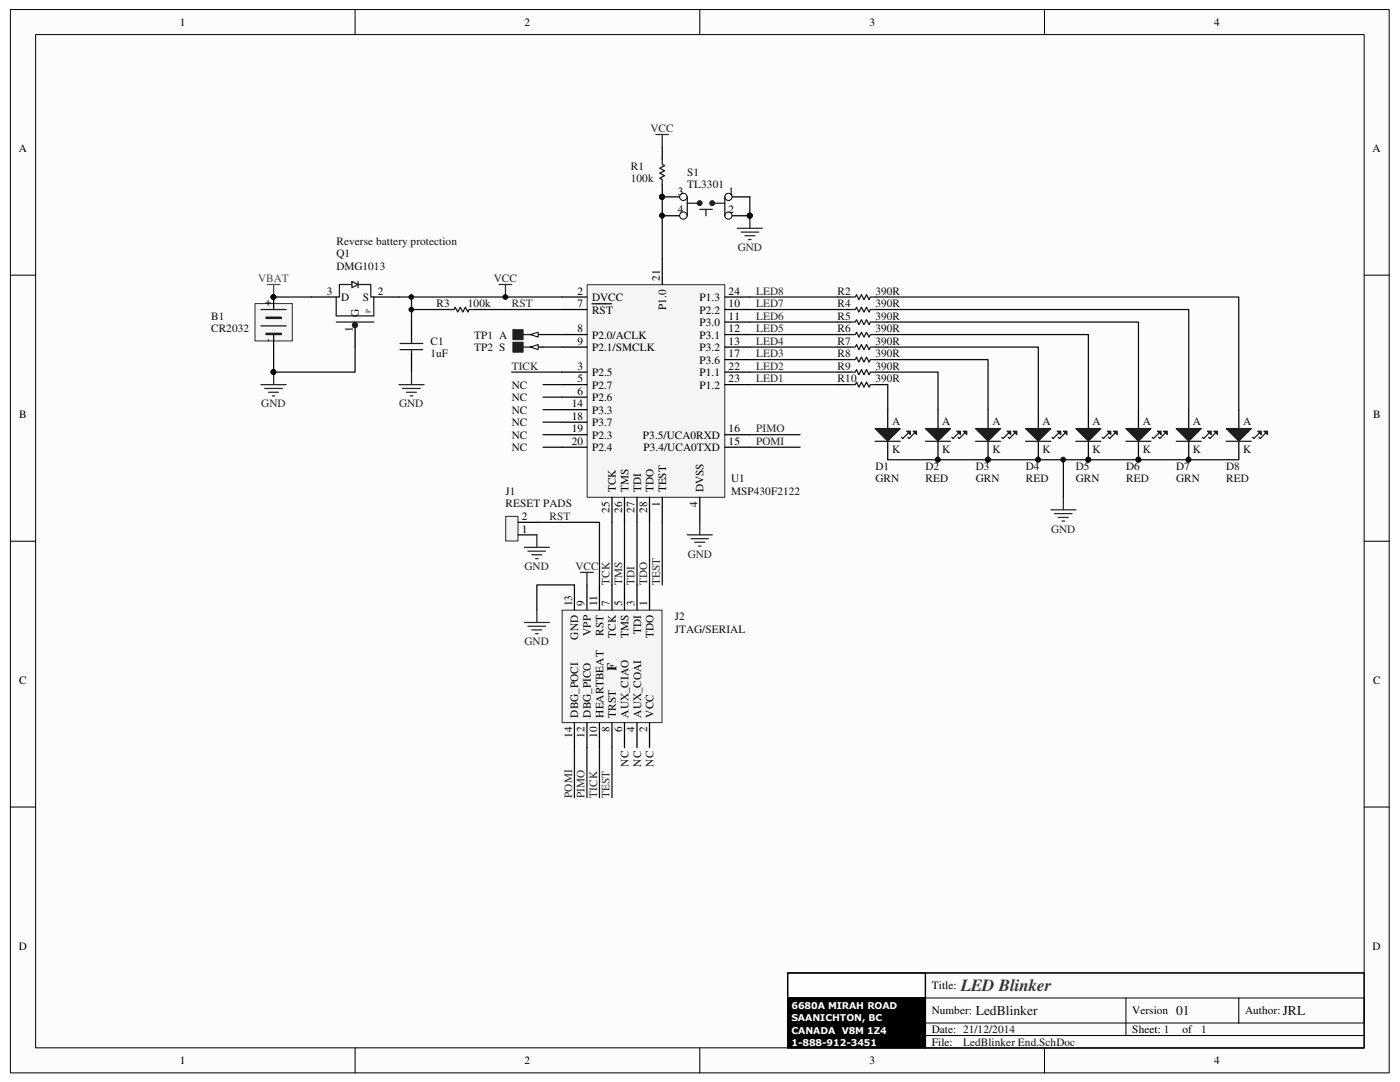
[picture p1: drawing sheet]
<svg xmlns="http://www.w3.org/2000/svg" width="279mm" height="216mm" viewBox="0 0 279 216" stroke-linecap="round" stroke-linejoin="round" font-family="sans-serif">
<path d="M2.1 1.9h275.1v212.2h-275.1z" fill="#fcfcfc"/>
<path d="M2.1 1.9h275.1v212.2h-275.1z" fill="none" stroke="#000" stroke-width=".2"/>
<path d="M7.2 6.9h265v202.2h-265z" fill="#fcfcfc"/>
<g fill="none" stroke="#000" stroke-width=".2">
<path d="M7.1 6.9h265.1v202.2h-265.1zM70.9 1.9v5M139.7 1.9v5M208.4 1.9v5M2.1 54.9h5M272.2 54.9h5M2.1 108h5M272.2 108h5M2.1 161h5M272.2 161h5M157.2 194.1h27.5M184.7 199.1h62.5"/>
<path d="M224.7 199.1v7.5M272.2 194.1h-87.5v15M70.9 209.1v5M139.7 209.1v5M184.7 204.1h87.5v-5h-25v5M184.7 206.6h87.5M208.4 209.1v5"/>
</g>
<path d="M157.3 194.2h27.4v4.9h-27.4z" fill="#fefefe"/>
<path d="M157.2 194.2h27.5v4.9h-27.5zM157.2 199.2h27.5v9.9h-27.5z" fill="none" stroke="#000" stroke-width=".2"/>
<path d="M157.2 194.1h115v15h-115zM157.2 199.1h27.5M184.7 194.1v15" fill="none" stroke="#000" stroke-width=".25"/>
<path d="M157.3 199.2h27.4v9.9h-27.4z" fill="#000"/>
<path d="M117.2 56.9h27.5v42.3h-27.5z" fill="#f5f5f5"/>
<path d="M117.2 56.8h27.5v42.4h-27.5z" fill="none" stroke="#262626" stroke-width=".2"/>
<g fill="none" stroke="#000" stroke-width=".25">
<path d="M132.2 29.3v2.5M132.2 36.8v2.5M112.1 59.3h5M132.2 51.8v5M144.7 59.3h4.9M167.2 59.3h2.5M174.7 59.3h2.5M112.1 74.3h5M112.1 76.8h5M112.1 79.2h5M112.1 61.8h5M112.1 66.8h5"/>
<path d="M112.1 69.3h5M118.2 60.6h3.8M144.7 74.3h4.9M144.7 76.8h4.9M144.7 61.8h4.9M144.7 66.8h4.9M144.7 69.3h4.9M144.7 64.3h4.9M144.7 71.8h4.9M167.2 74.3h2.5M167.2 76.8h2.5M167.2 61.8h2.5"/>
<path d="M167.2 66.8h2.5M167.2 69.3h2.5M167.2 64.3h2.5M167.2 71.8h2.5M174.7 74.3h2.5M174.7 76.8h2.5M174.7 61.8h2.5M174.7 66.8h2.5M174.7 69.3h2.5M174.7 64.3h2.5M174.7 71.8h2.5M112.1 81.7h5"/>
<path d="M112.1 89.2h5M112.1 86.7h5M112.1 84.2h5M122.1 99.2v5M124.6 99.2v5M127.1 99.2v5M129.6 99.2v5M132.2 99.2v5M139.7 99.2v5M144.7 89.2h4.9M144.7 86.7h4.9"/>
</g>
<path d="M169.7 59.3h1l.2-.5 .5 1 .5-1 .5 1 .5-1 .5 1 .3-.5h1M169.7 61.8h1l.2-.5 .5 1 .5-1 .5 1 .5-1 .5 1 .3-.5h1M169.7 64.3h1l.2-.5 .5 1 .5-1 .5 1 .5-1 .5 1 .3-.5h1M169.7 66.8h1l.2-.5 .5 1 .5-1 .5 1 .5-1 .5 1 .3-.5h1M169.7 69.3h1l.2-.6 .5 1.1 .5-1.1 .5 1.1 .5-1.1 .5 1.1 .3-.5h1M169.7 71.8h1l.2-.6 .5 1.1 .5-1.1 .5 1.1 .5-1.1 .5 1.1 .3-.5h1M169.7 74.3h1l.2-.6 .5 1.1 .5-1.1 .5 1.1 .5-1.1 .5 1.1 .3-.5h1M169.7 76.8h1l.2-.6 .5 1.1 .5-1.1 .5 1.1 .5-1.1 .5 1.1 .3-.5h1" fill="none" stroke="#1c1c1c" stroke-width=".25"/>
<circle cx="132.1" cy="39.3" r=".46" fill="#0e0e0e"/>
<circle cx="132.1" cy="39.3" r=".46" fill="none" stroke="#0e0e0e" stroke-width=".2"/>
<path d="M132.2 31.8v1l.4 .3-.9 .5 .9 .5-.9 .4 .9 .6-.9 .5 .5 .2v1" fill="none" stroke="#1c1c1c" stroke-width=".25"/>
<circle cx="132.1" cy="39.3" r=".46" fill="#0e0e0e"/>
<circle cx="132.1" cy="39.3" r=".46" fill="none" stroke="#0e0e0e" stroke-width=".2"/>
<path d="M62.1 59.3h5M74.6 59.3h5M70.9 64.3v5M87.1 61.8h2.5M94.6 61.8h2.5" fill="none" stroke="#000" stroke-width=".25"/>
<path d="M70.2 56.8h-2.5v2.5h-.6v3.7h7.5v-3.7h-.6v-2.5h-2.5M70.2 56.2l1.3 .6-1.3 .6zM71.5 56.2v1.2M67.1 64.3h7.5M89.6 61.8h1l.2-.5 .6 1 .5-1 .5 1 .5-1 .5 1 .2-.5h1" fill="none" stroke="#1c1c1c" stroke-width=".25"/>
<circle cx="70.8" cy="64.9" r=".53" fill="#1c1c1c"/>
<circle cx="70.8" cy="64.9" r=".53" fill="none" stroke="#1c1c1c" stroke-width=".2"/>
<path d="M50.9 60.6h7.4v7.4h-7.4z" fill="#f5f5f5"/>
<path d="M50.9 60.6h7.4v7.4h-7.4z" fill="none" stroke="#262626" stroke-width=".2"/>
<path d="M54.6 59.3v2.5" fill="none" stroke="#000" stroke-width=".25"/>
<circle cx="54.6" cy="59.3" r=".46" fill="#0e0e0e"/>
<circle cx="54.6" cy="59.3" r=".46" fill="none" stroke="#0e0e0e" stroke-width=".2"/>
<path d="M54.6 66.8v2.5" fill="none" stroke="#000" stroke-width=".25"/>
<path d="M52.1 65h5M52.1 61.8h5M53.1 63.3h3v.2h-3zM53.1 66.5h3v.3h-3zM53.1 63.4h3M53.1 66.6h3" fill="none" stroke="#1c1c1c" stroke-width=".25"/>
<circle cx="54.6" cy="59.3" r=".46" fill="#0e0e0e"/>
<circle cx="54.6" cy="59.3" r=".46" fill="none" stroke="#0e0e0e" stroke-width=".2"/>
<path d="M79.8 69.8h4.6M79.8 68.5h4.6M82.1 68v.5M82.1 69.8v.7" fill="none" stroke="#1c1c1c" stroke-width=".25"/>
<path d="M82.1 64.3v3.7M82.1 70.5v3.8" fill="none" stroke="#000" stroke-width=".25"/>
<path d="M101 103.1h2.4v4.8h-2.4z" fill="#f5f5f5"/>
<path d="M100.9 103h2.5v4.9h-2.5z" fill="none" stroke="#262626" stroke-width=".2"/>
<path d="M177.2 81.7v3.8M177.2 88v3.7M103.4 106.7h3.7M103.4 104.2h3.7" fill="none" stroke="#000" stroke-width=".25"/>
<path d="M174.7 85.5h5l-2.5 2.5z" fill="#1c1c1c"/>
<path d="M174.7 85.5h5l-2.5 2.5zM174.7 88.1h5" fill="none" stroke="#1c1c1c" stroke-width=".25"/>
<path d="M180.9 86h.8v.7z" fill="#1c1c1c"/>
<path d="M180.9 86h.8v.7z" fill="none" stroke="#1c1c1c" stroke-width=".2"/>
<path d="M181.4 86.2l-1.2 1.3-.3-.3" fill="none" stroke="#1c1c1c" stroke-width=".25"/>
<path d="M182.2 86h.7v.7z" fill="#1c1c1c"/>
<path d="M182.2 86h.7v.7z" fill="none" stroke="#1c1c1c" stroke-width=".2"/>
<path d="M182.7 86.2l-1.3 1.3-.2-.3" fill="none" stroke="#1c1c1c" stroke-width=".25"/>
<path d="M187.2 81.7v3.8M187.2 88v3.7" fill="none" stroke="#000" stroke-width=".25"/>
<circle cx="187.1" cy="91.7" r=".48" fill="#0e0e0e"/>
<circle cx="187.1" cy="91.7" r=".48" fill="none" stroke="#0e0e0e" stroke-width=".2"/>
<path d="M184.7 85.5h5l-2.5 2.5z" fill="#1c1c1c"/>
<path d="M184.7 85.5h5l-2.5 2.5zM184.7 88.1h5" fill="none" stroke="#1c1c1c" stroke-width=".25"/>
<path d="M190.9 86h.8v.7z" fill="#1c1c1c"/>
<path d="M190.9 86h.8v.7z" fill="none" stroke="#1c1c1c" stroke-width=".2"/>
<path d="M191.4 86.2l-1.2 1.3-.3-.3" fill="none" stroke="#1c1c1c" stroke-width=".25"/>
<path d="M192.2 86h.8v.7z" fill="#1c1c1c"/>
<path d="M192.2 86h.8v.7z" fill="none" stroke="#1c1c1c" stroke-width=".2"/>
<path d="M192.7 86.2l-1.3 1.3-.2-.3" fill="none" stroke="#1c1c1c" stroke-width=".25"/>
<circle cx="187.1" cy="91.7" r=".48" fill="#0e0e0e"/>
<circle cx="187.1" cy="91.7" r=".48" fill="none" stroke="#0e0e0e" stroke-width=".2"/>
<path d="M197.2 81.7v3.8M197.2 88v3.7" fill="none" stroke="#000" stroke-width=".25"/>
<circle cx="197.2" cy="91.7" r=".49" fill="#0e0e0e"/>
<circle cx="197.2" cy="91.7" r=".49" fill="none" stroke="#0e0e0e" stroke-width=".2"/>
<path d="M194.7 85.5h5l-2.5 2.5z" fill="#1c1c1c"/>
<path d="M194.7 85.5h5l-2.5 2.5zM194.7 88.1h5" fill="none" stroke="#1c1c1c" stroke-width=".25"/>
<path d="M201 86h.7v.7z" fill="#1c1c1c"/>
<path d="M201 86h.7v.7z" fill="none" stroke="#1c1c1c" stroke-width=".2"/>
<path d="M201.5 86.2l-1.3 1.3-.3-.3" fill="none" stroke="#1c1c1c" stroke-width=".25"/>
<path d="M202.2 86h.7v.7z" fill="#1c1c1c"/>
<path d="M202.2 86h.7v.7z" fill="none" stroke="#1c1c1c" stroke-width=".2"/>
<path d="M202.7 86.2l-1.2 1.3-.3-.3" fill="none" stroke="#1c1c1c" stroke-width=".25"/>
<circle cx="197.2" cy="91.7" r=".49" fill="#0e0e0e"/>
<circle cx="197.2" cy="91.7" r=".49" fill="none" stroke="#0e0e0e" stroke-width=".2"/>
<path d="M207.2 81.7v3.8M207.2 88v3.7" fill="none" stroke="#000" stroke-width=".25"/>
<circle cx="207.2" cy="91.7" r=".48" fill="#0e0e0e"/>
<circle cx="207.2" cy="91.7" r=".48" fill="none" stroke="#0e0e0e" stroke-width=".2"/>
<path d="M204.7 85.5h5l-2.5 2.5z" fill="#1c1c1c"/>
<path d="M204.7 85.5h5l-2.5 2.5zM204.7 88.1h5" fill="none" stroke="#1c1c1c" stroke-width=".25"/>
<path d="M210.9 86h.8v.7z" fill="#1c1c1c"/>
<path d="M210.9 86h.8v.7z" fill="none" stroke="#1c1c1c" stroke-width=".2"/>
<path d="M211.5 86.2l-1.3 1.3-.2-.3" fill="none" stroke="#1c1c1c" stroke-width=".25"/>
<path d="M212.2 86h.7v.7z" fill="#1c1c1c"/>
<path d="M212.2 86h.7v.7z" fill="none" stroke="#1c1c1c" stroke-width=".2"/>
<path d="M212.7 86.2l-1.2 1.3-.3-.3" fill="none" stroke="#1c1c1c" stroke-width=".25"/>
<circle cx="207.2" cy="91.7" r=".48" fill="#0e0e0e"/>
<circle cx="207.2" cy="91.7" r=".48" fill="none" stroke="#0e0e0e" stroke-width=".2"/>
<path d="M217.2 81.7v3.8M217.2 88v3.7" fill="none" stroke="#000" stroke-width=".25"/>
<circle cx="217.2" cy="91.7" r=".49" fill="#0e0e0e"/>
<circle cx="217.2" cy="91.7" r=".49" fill="none" stroke="#0e0e0e" stroke-width=".2"/>
<path d="M214.7 85.5h5l-2.5 2.5z" fill="#1c1c1c"/>
<path d="M214.7 85.5h5l-2.5 2.5zM214.7 88.1h5" fill="none" stroke="#1c1c1c" stroke-width=".25"/>
<path d="M221 86h.7v.7z" fill="#1c1c1c"/>
<path d="M221 86h.7v.7z" fill="none" stroke="#1c1c1c" stroke-width=".2"/>
<path d="M221.4 86.2l-1.2 1.3-.2-.3" fill="none" stroke="#1c1c1c" stroke-width=".25"/>
<path d="M222.2 86h.8v.7z" fill="#1c1c1c"/>
<path d="M222.2 86h.8v.7z" fill="none" stroke="#1c1c1c" stroke-width=".2"/>
<path d="M222.7 86.2l-1.3 1.3-.2-.3" fill="none" stroke="#1c1c1c" stroke-width=".25"/>
<circle cx="217.2" cy="91.7" r=".49" fill="#0e0e0e"/>
<circle cx="217.2" cy="91.7" r=".49" fill="none" stroke="#0e0e0e" stroke-width=".2"/>
<path d="M227.2 81.7v3.8M227.2 88v3.7" fill="none" stroke="#000" stroke-width=".25"/>
<circle cx="227.2" cy="91.7" r=".49" fill="#0e0e0e"/>
<circle cx="227.2" cy="91.7" r=".49" fill="none" stroke="#0e0e0e" stroke-width=".2"/>
<path d="M224.7 85.5h5l-2.5 2.5z" fill="#1c1c1c"/>
<path d="M224.7 85.5h5l-2.5 2.5zM224.7 88.1h5" fill="none" stroke="#1c1c1c" stroke-width=".25"/>
<path d="M231 86h.7v.7z" fill="#1c1c1c"/>
<path d="M231 86h.7v.7z" fill="none" stroke="#1c1c1c" stroke-width=".2"/>
<path d="M231.5 86.2l-1.3 1.3-.2-.3" fill="none" stroke="#1c1c1c" stroke-width=".25"/>
<path d="M232.2 86h.8v.7z" fill="#1c1c1c"/>
<path d="M232.2 86h.8v.7z" fill="none" stroke="#1c1c1c" stroke-width=".2"/>
<path d="M232.7 86.2l-1.2 1.3-.3-.3" fill="none" stroke="#1c1c1c" stroke-width=".25"/>
<circle cx="227.2" cy="91.7" r=".49" fill="#0e0e0e"/>
<circle cx="227.2" cy="91.7" r=".49" fill="none" stroke="#0e0e0e" stroke-width=".2"/>
<path d="M237.2 81.7v3.8M237.2 88v3.7" fill="none" stroke="#000" stroke-width=".25"/>
<circle cx="237.2" cy="91.7" r=".48" fill="#0e0e0e"/>
<circle cx="237.2" cy="91.7" r=".48" fill="none" stroke="#0e0e0e" stroke-width=".2"/>
<path d="M234.7 85.5h5l-2.5 2.5z" fill="#1c1c1c"/>
<path d="M234.7 85.5h5l-2.5 2.5zM234.7 88.1h5" fill="none" stroke="#1c1c1c" stroke-width=".25"/>
<path d="M241 86h.7v.7z" fill="#1c1c1c"/>
<path d="M241 86h.7v.7z" fill="none" stroke="#1c1c1c" stroke-width=".2"/>
<path d="M241.5 86.2l-1.3 1.3-.2-.3" fill="none" stroke="#1c1c1c" stroke-width=".25"/>
<path d="M242.2 86h.8v.7z" fill="#1c1c1c"/>
<path d="M242.2 86h.8v.7z" fill="none" stroke="#1c1c1c" stroke-width=".2"/>
<path d="M242.7 86.2l-1.2 1.3-.3-.3" fill="none" stroke="#1c1c1c" stroke-width=".25"/>
<circle cx="237.2" cy="91.7" r=".48" fill="#0e0e0e"/>
<circle cx="237.2" cy="91.7" r=".48" fill="none" stroke="#0e0e0e" stroke-width=".2"/>
<path d="M247.2 81.7v3.8M247.2 88v3.7" fill="none" stroke="#000" stroke-width=".25"/>
<path d="M244.7 85.5h5l-2.5 2.5z" fill="#1c1c1c"/>
<path d="M244.7 85.5h5l-2.5 2.5zM244.7 88.1h5" fill="none" stroke="#1c1c1c" stroke-width=".25"/>
<path d="M251 86h.7v.7z" fill="#1c1c1c"/>
<path d="M251 86h.7v.7z" fill="none" stroke="#1c1c1c" stroke-width=".2"/>
<path d="M251.5 86.2l-1.3 1.3-.2-.3" fill="none" stroke="#1c1c1c" stroke-width=".25"/>
<path d="M252.2 86h.8v.7z" fill="#1c1c1c"/>
<path d="M252.2 86h.8v.7z" fill="none" stroke="#1c1c1c" stroke-width=".2"/>
<path d="M252.7 86.2l-1.2 1.3-.3-.3" fill="none" stroke="#1c1c1c" stroke-width=".25"/>
<path d="M99.6 56.8h2.5M100.9 56.8v2.5" fill="none" stroke="#262626" stroke-width=".25"/>
<circle cx="100.9" cy="59.3" r=".48" fill="#0e0e0e"/>
<circle cx="100.9" cy="59.3" r=".48" fill="none" stroke="#0e0e0e" stroke-width=".2"/>
<path d="M130.9 26.8h2.5M132.2 26.8v2.5" fill="none" stroke="#262626" stroke-width=".25"/>
<path d="M53.3 56.8h2.5M54.6 56.8v2.5" fill="none" stroke="#4c4c4c" stroke-width=".25"/>
<circle cx="54.6" cy="59.3" r=".46" fill="#0e0e0e"/>
<circle cx="54.6" cy="59.3" r=".46" fill="none" stroke="#0e0e0e" stroke-width=".2"/>
<path d="M52.1 76.8h5M52.8 77.5h3.5M53.6 78.3h2M54.4 79h.4M54.6 74.3v2.5" fill="none" stroke="#262626" stroke-width=".25"/>
<circle cx="54.6" cy="74.2" r=".47" fill="#0e0e0e"/>
<circle cx="54.6" cy="74.2" r=".47" fill="none" stroke="#0e0e0e" stroke-width=".2"/>
<g fill="none" stroke="#262626" stroke-width=".25">
<path d="M147.2 45.6h4.9M147.9 46.3h3.5M148.7 47h2M149.4 47.8h.5M149.6 43.1v2.5M79.6 76.8h5M80.3 77.5h3.6M81.1 78.3h2M81.9 79h.5M82.1 74.3v2.5M104.6 109.2h5M105.4 110h3.5"/>
<path d="M106.1 110.7h2M106.9 111.5h.5M107.1 106.7v2.5M137.2 106.7h5M137.9 107.5h3.5M138.6 108.2h2.1M139.4 109h.5M139.7 104.2v2.5M104.6 124.2h5M105.4 125h3.5M106.1 125.7h2M106.9 126.4h.5"/>
<path d="M107.1 121.7v2.5"/>
</g>
<circle cx="149.6" cy="43" r=".48" fill="#0e0e0e"/>
<circle cx="149.6" cy="43" r=".48" fill="none" stroke="#0e0e0e" stroke-width=".2"/>
<path d="M212.2 99.2v2.5M209.7 101.7h5M210.4 102.5h3.6M211.2 103.3h2M212 104h.5" fill="none" stroke="#262626" stroke-width=".25"/>
<path d="M54.6 59.3h7.5" fill="none" stroke="#0e0e0e" stroke-width=".25"/>
<circle cx="54.6" cy="59.3" r=".46" fill="#0e0e0e"/>
<circle cx="54.6" cy="59.3" r=".46" fill="none" stroke="#0e0e0e" stroke-width=".2"/>
<path d="M79.6 59.3h32.5M82.1 59.3v5" fill="none" stroke="#0e0e0e" stroke-width=".25"/>
<circle cx="82.1" cy="59.3" r=".46" fill="#0e0e0e"/>
<circle cx="82.1" cy="59.3" r=".46" fill="none" stroke="#0e0e0e" stroke-width=".2"/>
<path d="M82.1 61.8h5" fill="none" stroke="#0e0e0e" stroke-width=".25"/>
<circle cx="82.1" cy="61.8" r=".46" fill="#0e0e0e"/>
<circle cx="82.1" cy="61.8" r=".46" fill="none" stroke="#0e0e0e" stroke-width=".2"/>
<path d="M149.6 39.3v3.8M97.1 61.8h15" fill="none" stroke="#0e0e0e" stroke-width=".25"/>
<circle cx="149.6" cy="43" r=".48" fill="#0e0e0e"/>
<circle cx="149.6" cy="43" r=".48" fill="none" stroke="#0e0e0e" stroke-width=".2"/>
<g fill="none" stroke="#0e0e0e" stroke-width=".25">
<path d="M149.6 59.3h17.6M177.2 59.3h70v22.4M149.6 61.8h17.6M149.6 64.3h17.6M149.6 66.8h17.6M149.6 69.3h17.6M149.6 71.8h17.6M149.6 74.3h17.6M149.6 76.8h17.6M177.2 74.3h10v7.4M177.2 71.8h20v9.9M177.2 69.3h30v12.4"/>
<path d="M177.2 66.8h40v14.9M177.2 64.3h50v17.4M177.2 61.8h60v19.9M177.2 76.8v4.9M177.2 91.7h70M212.2 91.7v7.5"/>
</g>
<circle cx="212.2" cy="91.7" r=".48" fill="#0e0e0e"/>
<circle cx="212.2" cy="91.7" r=".48" fill="none" stroke="#0e0e0e" stroke-width=".2"/>
<path d="M54.6 69.3v5M149.6 86.7h10.1M149.6 89.2h10.1M122.1 104.2v12.5M124.6 104.2v12.5M127.1 104.2v12.5M129.6 104.2v12.5M132.2 104.2v12.5M114.6 149.2v10M117.1 149.2v10M119.6 149.2v10" fill="none" stroke="#0e0e0e" stroke-width=".25"/>
<circle cx="54.6" cy="74.2" r=".47" fill="#0e0e0e"/>
<circle cx="54.6" cy="74.2" r=".47" fill="none" stroke="#0e0e0e" stroke-width=".2"/>
<path d="M70.9 69.3v5h-16.3M102.1 74.3h10M108.4 66.8h3.7M108.4 69.3h3.7M108.4 76.8h3.7M108.4 79.2h3.7M108.4 81.7h3.7M108.4 84.2h3.7M108.4 86.7h3.7M108.4 89.2h3.7" fill="none" stroke="#0e0e0e" stroke-width=".25"/>
<circle cx="54.6" cy="74.2" r=".47" fill="#0e0e0e"/>
<circle cx="54.6" cy="74.2" r=".47" fill="none" stroke="#0e0e0e" stroke-width=".2"/>
<path d="M144.7 39.3h4.9" fill="none" stroke="#000" stroke-width=".25"/>
<circle cx="145.4" cy="39.3" r=".72" fill="#fcfcfc"/>
<circle cx="145.4" cy="39.3" r=".72" fill="none" stroke="#000" stroke-width=".2"/>
<path d="M132.2 39.3h5" fill="none" stroke="#000" stroke-width=".25"/>
<circle cx="136.4" cy="39.3" r=".73" fill="#fcfcfc"/>
<circle cx="136.4" cy="39.3" r=".73" fill="none" stroke="#000" stroke-width=".2"/>
<circle cx="132.1" cy="39.3" r=".46" fill="#0e0e0e"/>
<circle cx="132.1" cy="39.3" r=".46" fill="none" stroke="#0e0e0e" stroke-width=".2"/>
<path d="M144.7 43.1h4.9" fill="none" stroke="#000" stroke-width=".25"/>
<circle cx="145.4" cy="43" r=".72" fill="#fcfcfc"/>
<circle cx="145.4" cy="43" r=".72" fill="none" stroke="#000" stroke-width=".2"/>
<circle cx="149.6" cy="43" r=".48" fill="#0e0e0e"/>
<circle cx="149.6" cy="43" r=".48" fill="none" stroke="#0e0e0e" stroke-width=".2"/>
<path d="M132.2 43.1h5" fill="none" stroke="#000" stroke-width=".25"/>
<circle cx="136.4" cy="43" r=".73" fill="#fcfcfc"/>
<circle cx="136.4" cy="43" r=".73" fill="none" stroke="#000" stroke-width=".2"/>
<circle cx="132.1" cy="43" r=".47" fill="#0e0e0e"/>
<circle cx="132.1" cy="43" r=".47" fill="none" stroke="#0e0e0e" stroke-width=".2"/>
<path d="M137.2 39.3v3.8M144.7 39.3v3.8M137.2 40.6h2.5M139.7 41.8h2.5M140.9 41.8v1.3M142.2 40.6h2.5" fill="none" stroke="#1c1c1c" stroke-width=".25"/>
<circle cx="142.1" cy="40.5" r=".49" fill="#1c1c1c"/>
<circle cx="142.1" cy="40.5" r=".49" fill="none" stroke="#1c1c1c" stroke-width=".2"/>
<circle cx="139.6" cy="40.5" r=".49" fill="#1c1c1c"/>
<circle cx="139.6" cy="40.5" r=".49" fill="none" stroke="#1c1c1c" stroke-width=".2"/>
<circle cx="132.1" cy="39.3" r=".46" fill="#0e0e0e"/>
<circle cx="132.1" cy="39.3" r=".46" fill="none" stroke="#0e0e0e" stroke-width=".2"/>
<circle cx="149.6" cy="43" r=".48" fill="#0e0e0e"/>
<circle cx="149.6" cy="43" r=".48" fill="none" stroke="#0e0e0e" stroke-width=".2"/>
<circle cx="132.1" cy="43" r=".47" fill="#0e0e0e"/>
<circle cx="132.1" cy="43" r=".47" fill="none" stroke="#0e0e0e" stroke-width=".2"/>
<path d="M112.2 121.8h19.9v22.4h-19.9z" fill="#f5f5f5"/>
<path d="M112.2 121.8h19.9v22.4h-19.9z" fill="none" stroke="#262626" stroke-width=".2"/>
<g fill="none" stroke="#000" stroke-width=".25">
<path d="M114.6 116.7v5M117.1 116.7v5M119.6 116.7v5M122.1 116.7v5M124.6 116.7v5M127.1 116.7v5M129.6 116.7v5M114.6 144.2v5M117.1 144.2v5M119.6 144.2v5M122.1 144.2v5M124.6 144.2v5"/>
<path d="M127.1 144.2v5M129.6 144.2v5"/>
</g>
<path d="M132.2 39.3v12.5M107.1 104.2h12.5v12.5M114.6 116.7h-7.5v5M122.1 149.2v10" fill="none" stroke="#0e0e0e" stroke-width=".25"/>
<path d="M115.9 114.2h2.5M117.1 114.2v2.5" fill="none" stroke="#262626" stroke-width=".25"/>
<circle cx="132.1" cy="39.3" r=".46" fill="#0e0e0e"/>
<circle cx="132.1" cy="39.3" r=".46" fill="none" stroke="#0e0e0e" stroke-width=".2"/>
<path d="M102.4 65.8h2v2h-2z" fill-rule="evenodd" fill="#1c1c1c"/>
<path d="M102.4 65.8h2v2h-2z" fill="none" stroke="#1c1c1c" stroke-width=".2"/>
<path d="M104.4 66.8h1.5" fill="none" stroke="#1c1c1c" stroke-width=".25"/>
<path d="M105.9 66.8h2.5" fill="none" stroke="#000" stroke-width=".25"/>
<path d="M105.9 66.8l1.5-.5v1z" fill="#fcfcfc"/>
<path d="M105.9 66.8l1.5-.5v1z" fill="none" stroke="#000" stroke-width=".2"/>
<path d="M102.4 68.3h2v2h-2z" fill-rule="evenodd" fill="#1c1c1c"/>
<path d="M102.4 68.3h2v2h-2z" fill="none" stroke="#1c1c1c" stroke-width=".2"/>
<path d="M104.4 69.3h1.5" fill="none" stroke="#1c1c1c" stroke-width=".25"/>
<path d="M105.9 69.3h2.5" fill="none" stroke="#000" stroke-width=".25"/>
<path d="M105.9 69.3l1.5-.6v1.1z" fill="#fcfcfc"/>
<path d="M105.9 69.3l1.5-.6v1.1z" fill="none" stroke="#000" stroke-width=".2"/>
<text font-size="3.4" fill="#343434" x="191.7" y="197.7">LED Blinker</text>
<g font-size="2.7" fill="#0e0e0e">
<text x="123.1" y="133.9" transform="rotate(-90 123.1 133.9)">F</text>
<text x="194.7" y="202.6">LedBlinker</text>
<text x="234.7" y="202.6">01</text>
<text x="256" y="202.6">JRL</text>
</g>
<g font-size="2.2">
<text x="35.9" y="5.1">1</text>
<text x="104.7" y="5.1">2</text>
<text x="173.5" y="5.1">3</text>
<text x="242.3" y="5.1">4</text>
<text x="3.8" y="30.4">A</text>
<text x="273.9" y="30.4">A</text>
<text x="135.3" y="38.8">3</text>
<text x="145.4" y="38.8">1</text>
<text x="135.3" y="42.6">4</text>
<text x="145.4" y="42.6">2</text>
<text x="65.2" y="58.8">3</text>
<text x="75.4" y="58.8">2</text>
<text x="115.3" y="58.8">2</text>
<text x="131.7" y="56" transform="rotate(-90 131.7 56)">21</text>
<text x="145.4" y="58.8">24</text>
<text x="54.1" y="61" transform="rotate(-90 54.1 61)">+</text>
<text x="68.1" y="60.1">D</text>
<text x="71.6" y="63.3" transform="rotate(-90 71.6 63.3)">G</text>
<text x="72.4" y="60.1">S</text>
<text x="115.3" y="61.3">7</text>
<text x="118.2" y="60.1">DVCC</text>
<text x="118.2" y="62.6">RST</text>
<text x="132.9" y="61.9" transform="rotate(-90 132.9 61.9)">P1.0</text>
<text x="139.6" y="62.6">P2.2</text>
<text x="139.6" y="65.1">P3.0</text>
<text x="139.6" y="60.1">P1.3</text>
<text x="145.4" y="61.3">10</text>
<text x="145.4" y="63.8">11</text>
<text x="54.1" y="68.3" transform="rotate(-90 54.1 68.3)">-</text>
<text x="70.4" y="66.2" transform="rotate(-90 70.4 66.2)">1</text>
<text x="115.3" y="66.3">8</text>
<text x="115.3" y="68.8">9</text>
<text x="118.2" y="67.6">P2.0/ACLK</text>
<text x="118.2" y="70.1">P2.1/SMCLK</text>
<text x="139.6" y="67.6">P3.1</text>
<text x="139.6" y="70.1">P3.2</text>
<text x="145.4" y="66.3">12</text>
<text x="145.4" y="68.8">13</text>
<text x="145.4" y="71.3">17</text>
<text x="115.3" y="73.8">3</text>
<text x="115.3" y="76.3">5</text>
<text x="118.2" y="75.1">P2.5</text>
<text x="118.2" y="77.6">P2.7</text>
<text x="139.6" y="72.6">P3.6</text>
<text x="139.6" y="75.1">P1.1</text>
<text x="139.6" y="77.6">P1.2</text>
<text x="145.4" y="73.8">22</text>
<text x="145.4" y="76.3">23</text>
<text x="3.8" y="83.5">B</text>
<text x="114.1" y="81.3">14</text>
<text x="114.1" y="83.8">18</text>
<text x="115.3" y="78.8">6</text>
<text x="118.2" y="80.1">P2.6</text>
<text x="118.2" y="82.5">P3.3</text>
<text x="274" y="83.5">B</text>
<text x="114.1" y="86.3">19</text>
<text x="114.1" y="88.8">20</text>
<text x="118.2" y="85">P3.7</text>
<text x="118.2" y="87.5">P2.3</text>
<text x="128.3" y="87.5">P3.5/UCA0RXD</text>
<text x="145.4" y="86.3">16</text>
<text x="145.4" y="88.8">15</text>
<text x="118.2" y="90">P2.4</text>
<text x="128.4" y="90">P3.4/UCA0TXD</text>
<text x="122.9" y="98.3" transform="rotate(-90 122.9 98.3)">TCK</text>
<text x="125.4" y="98.3" transform="rotate(-90 125.4 98.3)">TMS</text>
<text x="127.9" y="98.3" transform="rotate(-90 127.9 98.3)">TDI</text>
<text x="130.4" y="98.3" transform="rotate(-90 130.4 98.3)">TDO</text>
<text x="131.7" y="101.1" transform="rotate(-90 131.7 101.1)">1</text>
<text x="132.9" y="98.3" transform="rotate(-90 132.9 98.3)">TEST</text>
<text x="139.2" y="101.1" transform="rotate(-90 139.2 101.1)">4</text>
<text x="140.4" y="98.3" transform="rotate(-90 140.4 98.3)">DVSS</text>
<text x="104.1" y="106.3">1</text>
<text x="104.1" y="103.8">2</text>
<text x="121.7" y="102.3" transform="rotate(-90 121.7 102.3)">25</text>
<text x="124.2" y="102.3" transform="rotate(-90 124.2 102.3)">26</text>
<text x="126.7" y="102.3" transform="rotate(-90 126.7 102.3)">27</text>
<text x="129.2" y="102.3" transform="rotate(-90 129.2 102.3)">28</text>
<text x="114.2" y="121" transform="rotate(-90 114.2 121)">13</text>
<text x="116.7" y="121" transform="rotate(-90 116.7 121)">9</text>
<text x="119.2" y="121" transform="rotate(-90 119.2 121)">11</text>
<text x="121.7" y="121" transform="rotate(-90 121.7 121)">7</text>
<text x="124.2" y="121" transform="rotate(-90 124.2 121)">5</text>
<text x="126.7" y="121" transform="rotate(-90 126.7 121)">3</text>
<text x="129.2" y="121" transform="rotate(-90 129.2 121)">1</text>
<text x="115.4" y="127.6" transform="rotate(-90 115.4 127.6)">GND</text>
<text x="117.9" y="126.9" transform="rotate(-90 117.9 126.9)">VPP</text>
<text x="120.4" y="126.9" transform="rotate(-90 120.4 126.9)">RST</text>
<text x="122.9" y="127.3" transform="rotate(-90 122.9 127.3)">TCK</text>
<text x="125.4" y="127.4" transform="rotate(-90 125.4 127.4)">TMS</text>
<text x="127.9" y="126.5" transform="rotate(-90 127.9 126.5)">TDI</text>
<text x="130.4" y="127.4" transform="rotate(-90 130.4 127.4)">TDO</text>
<text x="3.8" y="136.5">C</text>
<text x="274" y="136.5">C</text>
<text x="115.4" y="143.2" transform="rotate(-90 115.4 143.2)">DBG_POCI</text>
<text x="117.9" y="143.2" transform="rotate(-90 117.9 143.2)">DBG_PICO</text>
<text x="120.4" y="143.2" transform="rotate(-90 120.4 143.2)">HEARTBEAT</text>
<text x="122.9" y="143.2" transform="rotate(-90 122.9 143.2)">TRST</text>
<text x="125.4" y="143.2" transform="rotate(-90 125.4 143.2)">AUX_CIAO</text>
<text x="127.9" y="143.2" transform="rotate(-90 127.9 143.2)">AUX_COAI</text>
<text x="130.4" y="143.2" transform="rotate(-90 130.4 143.2)">VCC</text>
<text x="114.2" y="147.2" transform="rotate(-90 114.2 147.2)">14</text>
<text x="116.7" y="147.2" transform="rotate(-90 116.7 147.2)">12</text>
<text x="119.2" y="147.2" transform="rotate(-90 119.2 147.2)">10</text>
<text x="121.7" y="146.1" transform="rotate(-90 121.7 146.1)">8</text>
<text x="124.2" y="146.1" transform="rotate(-90 124.2 146.1)">6</text>
<text x="126.7" y="146.1" transform="rotate(-90 126.7 146.1)">4</text>
<text x="129.2" y="146.1" transform="rotate(-90 129.2 146.1)">2</text>
<text x="3.8" y="189.6">D</text>
<text x="273.9" y="189.6">D</text>
<text x="186" y="197.4">Title:</text>
<text x="186" y="202.4">Number:</text>
<text x="226" y="202.4">Version</text>
<text x="248.5" y="202.4">Author:</text>
<text x="186" y="206.2">Date: 21/12/2014</text>
<text x="186" y="208.7">File:</text>
<text x="226" y="206.2">Sheet: 1</text>
<text x="236" y="206.2">of</text>
<text x="35.9" y="212.4">1</text>
<text x="104.7" y="212.4">2</text>
<text x="173.5" y="212.4">3</text>
<text x="242.3" y="212.4">4</text>
</g>
<g font-size="2.2" fill="#262626">
<text x="129.8" y="26.3">VCC</text>
<text x="147.2" y="50.1">GND</text>
<text x="98.6" y="56.3">VCC</text>
<text x="150.9" y="58.8">LED8</text>
<text x="102.2" y="61.3">RST</text>
<text x="150.9" y="61.3">LED7</text>
<text x="150.9" y="63.8">LED6</text>
<text x="150.9" y="66.3">LED5</text>
<text x="150.9" y="68.8">LED4</text>
<text x="150.9" y="71.3">LED3</text>
<text x="102.2" y="73.8">TICK</text>
<text x="150.9" y="73.8">LED2</text>
<text x="150.9" y="76.3">LED1</text>
<text x="52.2" y="81.3">GND</text>
<text x="79.7" y="81.3">GND</text>
<text x="150.9" y="86.3">PIMO</text>
<text x="150.9" y="88.8">POMI</text>
<text x="109.6" y="103.8">RST</text>
<text x="209.8" y="106.3">GND</text>
<text x="104.7" y="113.7">GND</text>
<text x="114.9" y="113.7">VCC</text>
<text x="137.2" y="111.3">GND</text>
<text x="121.7" y="116.8" transform="rotate(-90 121.7 116.8)">TCK</text>
<text x="124.2" y="116.8" transform="rotate(-90 124.2 116.8)">TMS</text>
<text x="126.7" y="116.8" transform="rotate(-90 126.7 116.8)">TDI</text>
<text x="129.2" y="116.8" transform="rotate(-90 129.2 116.8)">TDO</text>
<text x="131.7" y="116.8" transform="rotate(-90 131.7 116.8)">TEST</text>
<text x="104.7" y="128.7">GND</text>
<text x="114.2" y="159.2" transform="rotate(-90 114.2 159.2)">POMI</text>
<text x="116.7" y="159.2" transform="rotate(-90 116.7 159.2)">PIMO</text>
<text x="119.2" y="159.2" transform="rotate(-90 119.2 159.2)">TICK</text>
<text x="121.7" y="159.2" transform="rotate(-90 121.7 159.2)">TEST</text>
</g>
<g font-size="2.2" fill="#0e0e0e">
<text x="125.9" y="33.8">R1</text>
<text x="137.2" y="35.1">S1</text>
<text x="125.9" y="36.3">100k</text>
<text x="137.2" y="37.6">TL3301</text>
<text x="67.1" y="51.3">Q1</text>
<text x="67.1" y="53.8">DMG1013</text>
<text x="67.1" y="48.8">Reverse battery protection</text>
<text x="167.2" y="58.8">R2</text>
<text x="174.7" y="58.8">390R</text>
<text x="42.1" y="63.8">B1</text>
<text x="87.1" y="61.3">R3</text>
<text x="93.4" y="61.3">100k</text>
<text x="167.2" y="61.3">R4</text>
<text x="167.2" y="63.8">R5</text>
<text x="174.7" y="61.3">390R</text>
<text x="174.7" y="63.8">390R</text>
<text x="42.1" y="66.3">CR2032</text>
<text x="85.9" y="68.8">C1</text>
<text x="85.9" y="71.3">1uF</text>
<text x="94.7" y="67.6">TP1 A</text>
<text x="94.7" y="70.1">TP2 S</text>
<text x="167.2" y="66.3">R6</text>
<text x="167.2" y="68.8">R7</text>
<text x="167.2" y="71.3">R8</text>
<text x="174.7" y="66.3">390R</text>
<text x="174.7" y="68.8">390R</text>
<text x="174.7" y="71.3">390R</text>
<text x="102.2" y="77.6">NC</text>
<text x="167.2" y="73.8">R9</text>
<text x="167.2" y="76.3">R10</text>
<text x="174.7" y="73.8">390R</text>
<text x="174.7" y="76.3">390R</text>
<text x="102.2" y="80.1">NC</text>
<text x="102.2" y="82.5">NC</text>
<text x="102.2" y="85">NC</text>
<text x="102.2" y="87.5">NC</text>
<text x="178.1" y="84.7">A</text>
<text x="188" y="84.7">A</text>
<text x="198.1" y="84.7">A</text>
<text x="208.1" y="84.7">A</text>
<text x="218.1" y="84.7">A</text>
<text x="228.1" y="84.7">A</text>
<text x="238.1" y="84.7">A</text>
<text x="248.1" y="84.7">A</text>
<text x="102.2" y="90">NC</text>
<text x="174.7" y="93.8">D1</text>
<text x="178.1" y="90.3">K</text>
<text x="184.7" y="93.8">D2</text>
<text x="188" y="90.3">K</text>
<text x="194.7" y="93.8">D3</text>
<text x="198.1" y="90.3">K</text>
<text x="204.7" y="93.8">D4</text>
<text x="208.1" y="90.3">K</text>
<text x="214.7" y="93.8">D5</text>
<text x="218.1" y="90.3">K</text>
<text x="224.7" y="93.8">D6</text>
<text x="228.1" y="90.3">K</text>
<text x="234.7" y="93.8">D7</text>
<text x="238.1" y="90.3">K</text>
<text x="244.7" y="93.8">D8</text>
<text x="248.1" y="90.3">K</text>
<text x="100.9" y="98.8">J1</text>
<text x="100.9" y="101.3">RESET PADS</text>
<text x="145.9" y="96.3">U1</text>
<text x="145.9" y="98.8">MSP430F2122</text>
<text x="174.7" y="96.3">GRN</text>
<text x="184.7" y="96.3">RED</text>
<text x="194.7" y="96.3">GRN</text>
<text x="204.7" y="96.3">RED</text>
<text x="214.7" y="96.3">GRN</text>
<text x="224.7" y="96.3">RED</text>
<text x="234.7" y="96.3">GRN</text>
<text x="244.7" y="96.3">RED</text>
<text x="134.7" y="123.7">J2</text>
<text x="134.7" y="126.2">JTAG/SERIAL</text>
<text x="125.4" y="153" transform="rotate(-90 125.4 153)">NC</text>
<text x="127.9" y="153" transform="rotate(-90 127.9 153)">NC</text>
<text x="130.4" y="153" transform="rotate(-90 130.4 153)">NC</text>
<text x="192.2" y="208.7">LedBlinker End.SchDoc</text>
<text x="239.7" y="206.2">1</text>
</g>
<text font-size="2.2" fill="#4c4c4c" x="51.5" y="56.3">VBAT</text>
<g font-size="1.9" fill="#fefefe">
<text x="157.9" y="201.3">6680A MIRAH ROAD</text>
<text x="157.9" y="203.8">SAANICHTON, BC</text>
<text x="157.9" y="206.2">CANADA V8M 1Z4</text>
<text x="157.9" y="208.7">1-888-912-3451</text>
</g>
<text font-size="1.4" fill="#0e0e0e" x="74" y="62.4" transform="rotate(-90 74 62.4)">P</text>
</svg>
